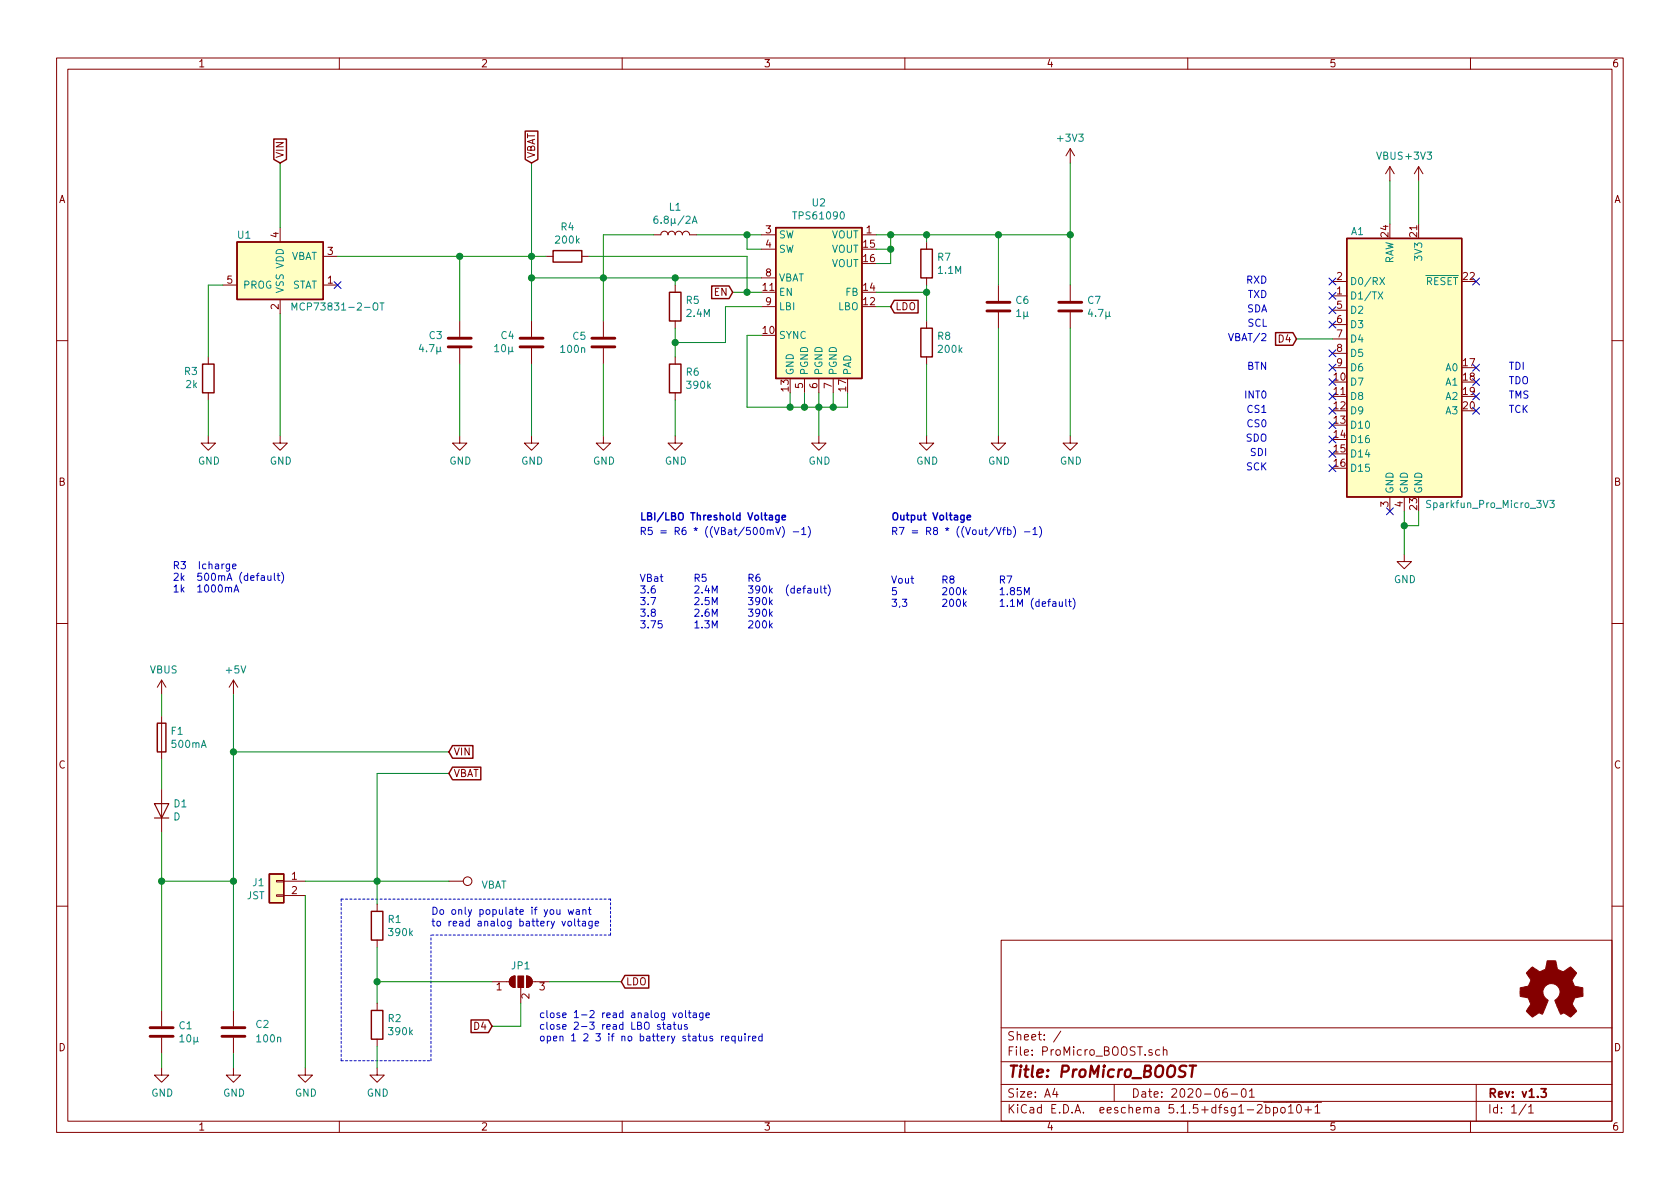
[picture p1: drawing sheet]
<svg xmlns="http://www.w3.org/2000/svg" width="297mm" height="210mm" viewBox="0 0 297 210" stroke-linecap="round" stroke-linejoin="round" font-family="sans-serif">
<g fill="none" stroke="#840000" stroke-width=".18">
<path d="M10 10.3h277v189.9h-277zM12 12.2h273v186.1h-273zM60 10.3v1.9M110 10.3v1.9M160 10.3v1.9M210 10.3v1.9M260 10.3v1.9M189.2 26.3l-.7 1.3M189.2 26.3v2.5M189.2 26.3l.8 1.3M245.7 29.5l-.7 1.2M245.7 29.5v2.5"/>
<path d="M245.7 29.5l.8 1.2M250.8 29.5l-.7 1.2M250.8 29.5v2.5M250.8 29.5l.8 1.2M39.4 50.4h2.5M49.5 40.3v2.5M49.5 53v2.5M57.1 45.3h2.6M57.1 50.4h2.6M81.3 56.8v2.8M94 56.8v2.8M96.5 45.3h1.3"/>
<path d="M102.9 45.3h1.2M106.7 56.8v2.8M115.6 41.5h1.2a.63 .63 0 0 1 .7-.6 .63 .63 0 0 1 .6 .6 .63 .63 0 0 1 .6-.6 .63 .63 0 0 1 .7 .6 .63 .63 0 0 1 .6-.6 .63 .63 0 0 1 .6 .6 .63 .63 0 0 1 .7-.6 .63 .63 0 0 1 .6 .6h1.3M119.4 50.4v1.3M119.4 56.8v1.2M134.6 41.5h2.6M134.6 44.1h2.6M134.6 49.1h2.6M134.6 54.2h2.6M152.4 41.5h2.5M163.8 42.8v1.3M163.8 49.1v1.3"/>
<path d="M163.8 56.8v1.2M176.5 50.4v2.8M176.5 55.2v2.8M189.2 50.4v2.8M189.2 55.2v2.8M235.6 52.3h2.5M235.6 49.8h2.5M235.6 54.9h2.5M235.6 57.4h2.5M235.6 59.9h2.5M10 60.2h2M36.8 77.1v1.3h1.3l-1.3 1.2-1.2-1.2h1.2"/>
<path d="M36.8 63.1v1.3M36.8 69.5v1.2M49.5 77.1v1.3h1.3l-1.3 1.2-1.2-1.2h1.2M81.3 77.1v1.3h1.2l-1.2 1.2-1.3-1.2h1.3M81.3 61.6v2.8M94 77.1v1.3h1.2l-1.2 1.2-1.3-1.2h1.3M94 61.6v2.8M106.7 77.1v1.3h1.2l-1.2 1.2-1.3-1.2h1.3M106.7 61.6v2.8M119.4 77.1v1.3h1.2l-1.2 1.2-1.3-1.2h1.3M119.4 63.1v1.3M119.4 69.5v1.2"/>
<path d="M142.2 66.9v2.6M144.8 77.1v1.3h1.2l-1.2 1.2-1.3-1.2h1.3M144.8 66.9v2.6M147.3 66.9v2.6M163.8 77.1v1.3h1.3l-1.3 1.2-1.2-1.2h1.2M163.8 63.1v1.3M176.5 77.1v1.3h1.3l-1.3 1.2-1.2-1.2h1.2M189.2 77.1v1.3h1.3l-1.3 1.2-1.2-1.2h1.2M235.6 62.5h2.5M235.6 65h2.5M285 60.2h2M245.7 87.9v2.5"/>
<path d="M248.3 98v1.3h1.3l-1.3 1.3-1.3-1.3h1.3M248.3 87.9v2.5M10 110.3h2M285 110.3h2M28.6 120.3l-.8 1.2M28.6 120.3v2.5M28.6 126.6v7.6M28.6 139.6v7.6M28.6 120.3l.7 1.2M41.3 120.3l-.8 1.2M41.3 120.3v2.5M41.3 120.3l.7 1.2"/>
<path d="M48.9 158.2h1.3v.3h-1.3zM48.9 155.7h1.3v.3h-1.3zM50.2 155.8h3.8M50.2 158.4h3.8M66.7 159.9v1.3M79.4 155.8h2.5M10 160.2h2M28.6 178.7v2.8M41.3 178.7v2.8M66.7 166.2v1.3M66.7 177.4v1.3M87 173.6h3"/>
<path d="M90.3 172.9l.4-.3h.4v2a1.03 1.03 0 0 1-1-.6 1.03 1.03 0 0 1 .2-1.1zM92.1 174.6v2.8M93.1 172.6a1.02 1.02 0 0 1 1 1 1.02 1.02 0 0 1-1 1zM94.1 173.6h3.1M177 166.3h108v32h-108zM285 160.2h2M28.6 188.8v1.3h1.2l-1.2 1.3-1.3-1.3h1.3M28.6 183.5v2.8M41.3 188.8v1.3h1.2l-1.2 1.3-1.3-1.3h1.3M41.3 183.5v2.8M54 188.8v1.3h1.2l-1.2 1.3-1.3-1.3h1.3M60 198.3v1.9"/>
<path d="M66.7 188.8v1.3h1.2l-1.2 1.3-1.3-1.3h1.3M66.7 183.8v1.2M110 198.3v1.9M160 198.3v1.9M177 194.8h108M177 191.8h108M177 187.8h108M177 181.8h108M186.5 192.5l-.4 1h1M186.8 193v1M187.6 182.3l-1.3 2M197 191.8v3"/>
<path d="M205.1 185.7l-.5-.1-.3 .3 .1 .6 .2 .1 .5-.1M205.7 185.7l.2-.1 .3 .1 .1 .9M205.7 185.1v1.5M210 198.3v1.9M216.9 192.5a.62 .62 0 0 0-.7 .7l.1 .7 .2 .1 .5-.1v-.5l-.1-.2-.4-.1-.3 .3M217.7 193.5h1.1M219.6 192.7l.4-.2a.94 .94 0 0 1 0 1.5 .82 .82 0 0 1-.4-1.3zM220.9 193l.4-.5v1.5M220.9 194h.9M222.3 195.5l.2-.2h.4l.3 .5-1 1h1M223.4 194.9h10.3M223.8 195.9l.4-.1 .3 .3v.6l-.3 .1-.4-.1"/>
<path d="M223.8 195.3v1.5M225.2 195.9l.4-.1 .3 .3-.1 .6-.2 .1-.4-.1M225.2 195.8v1.5M226.5 196l.2-.2 .5 .2v.5l-.1 .2-.4 .1-.2-.1zM227.8 195.8l.4-.5v1.5M227.8 196.8h.9M229.4 195.4l.2-.1a.8 .8 0 0 1 .5 .8 .8 .8 0 0 1-.5 .7 1 1 0 0 1-.2-1.4zM230.7 196.3h1.2M231.3 195.7v1.1M232.5 195.8l.4-.5v1.5M232.5 196.8h.9M260 198.3v1.9"/>
<path d="M261 191.8v6.5M269.8 195.2l-1.2 2M270.3 195.8l.4-.5v1.5M270.3 196.8h.8"/>
<circle cx="82.7" cy="155.8" r=".76"/>
</g>
<path d="M272.5 192.5h.9l-.5 .6 .4 .1v.7l-.2 .1-.6-.1" fill="none" stroke="#840000" stroke-width=".3"/>
<path d="M210.3 188.4h1.2M210.9 188.4l-.2 2" fill="none" stroke="#840000" stroke-width=".41"/>
<g fill="#ffffc2" stroke="#ffffc2" stroke-width=".18">
<path d="M47.6 154.6h2.6v5h-2.6z"/>
<path d="M238.1 42.2h20.3v45.7h-20.3z"/>
<path d="M137.2 40.3h15.2v26.6h-15.2z"/>
<path d="M41.9 42.8h15.2v10.2h-15.2z"/>
</g>
<g fill="none" stroke="#840000" stroke-width=".25">
<path d="M48.4 24.6h2.2v3.6l-1.1 .6-1.1-.6zM92.9 23.2h2.2v5l-1.1 .6-1.1-.6zM41.9 42.8h15.2v10.2h-15.2zM97.8 44.3h5.1v2h-5.1zM118.4 51.7h2v5.1h-2zM125.8 50.6h3.1l.6 1.1-.6 1.1h-3.1zM137.2 40.3h15.2v26.6h-15.2zM158.1 53.1h4.2v2.2h-4.2l-.6-1.1zM162.8 58h2v5.1h-2zM162.8 44.1h2v5h-2zM225.5 58.8h3.1l.6 1.1-.6 1.2h-3.1zM238.1 42.2h20.3v45.7h-20.3z"/>
<path d="M35.8 64.4h2v5.1h-2zM118.4 64.4h2v5.1h-2zM27.8 127.9h1.5v5.1h-1.5zM80 131.8h3.6v2.3h-3.6l-.6-1.1zM80 135.7h5v2.2h-5l-.6-1.1zM47.6 154.6h2.6v5h-2.6zM65.7 161.2h2v5h-2zM65.7 178.7h2v5.1h-2zM110.5 172.5h4.2v2.2h-4.2l-.6-1.1zM83.3 180.4h3.1l.6 1.1-.6 1.1h-3.1z"/>
</g>
<g fill="none" stroke="#840000" stroke-width=".51">
<path d="M79.2 59.8h4.1M91.9 59.8h4.1M104.6 59.8h4.1M174.5 55h4.1M174.5 53.5h4.1M187.2 55h4.1M187.2 53.5h4.1M79.2 61.3h4.1M91.9 61.3h4.1M104.6 61.3h4.1M26.5 183.3h4.1M26.5 181.7h4.1"/>
<path d="M39.2 183.3h4.1M39.2 181.7h4.1"/>
</g>
<path d="M27.3 142.1h2.5l-1.2 2.5zM27.3 144.6h2.5" fill="none" stroke="#840000" stroke-width=".2"/>
<g fill="#840000" stroke="#840000" stroke-width=".18">
<path d="M90.3 172.9l.4-.3h.4v2a1.03 1.03 0 0 1-1-.6 1.03 1.03 0 0 1 .2-1.1z"/>
<path d="M93.1 172.6a1.02 1.02 0 0 1 1 1 1.02 1.02 0 0 1-1 1z"/>
<path d="M91.6 172.6h1v2h-1z"/>
<path d="M270.4 171.5l.6-.5 .8 .6a.62 .62 0 0 0 1 0l.2-.1a1.62 1.62 0 0 0 .5-1.4l.1-.2h1.5l.1 .8a.74 .74 0 0 0 .7 .9l.5 .3 1.3-.9 1 1-.4 .7a.75 .75 0 0 0-.1 1.2l.2 .5 1.5 .3v1.5l-1.4 .2-.1 .2a1.23 1.23 0 0 0-.3 1.2l.7 1-.1 .1-1 1-.8-.6a.54 .54 0 0 0-.9 0l-1.1-2.3a2.33 2.33 0 0 0 .9-1.9 1.54 1.54 0 0 0-2.5-.8 1.54 1.54 0 0 0 .4 2.6l-1 2.4a.69 .69 0 0 0-1.1 .2l-.7 .4-1-1.1 .8-1.2-.3-.5a.71 .71 0 0 0-.9-.8l-.7-.2v-1.4l.4-.1a1.11 1.11 0 0 0 1.3-.7 .72 .72 0 0 0-.2-1.2l-.4-.6z"/>
</g>
<g fill="none" stroke="#008484" stroke-width=".18">
<path d="M116.2 38.2l-.4 .1a.87 .87 0 0 0 0 1.2l.5-.1v-.6l-.5-.1-.2 .3M122.4 39.5l.4-1.3 .4 1.3M122.5 39.1h.6M51.6 54.8v-1.2l.5 .9 .4-.9v1.2M67.2 53.6h.7M67.5 53.6v1.2M243.7 51.6l.8 1.3M244 49.1l.8 1.2M244.5 51.6l-.8 1.3M244.8 49.1l-.8 1.2M253 88.6l-.5-.1-.3 .2 .1 .3 .6 .3v.3l-.2 .2-.5-.1M272.8 88.5l.5 1.3 .4-1.3"/>
<path d="M274 88.5h.8l-.4 .5 .3 .1 .1 .4-.3 .3-.5-.2"/>
</g>
<path d="M60.3 159v28.6M107.9 159h-47.6M107.9 165.3h-31.7M107.9 165.3v-6.3M60.3 187.6h15.9M76.2 187.6v-22.3" fill="none" stroke="#0000c2" stroke-width=".18" stroke-dasharray=".4 .4"/>
<g fill="none" stroke="#008400" stroke-width=".18">
<path d="M49.5 28.8v11.5M94 28.8v28M189.2 28.8v21.6M245.7 32v7.6M250.8 32v7.6M39.4 50.4h-2.6v12.7M49.5 55.5v21.6M59.7 45.3h36.8M81.3 45.3v11.5M94 49.1h40.6M104.1 45.3h28v6.4M115.6 41.5h-8.9v15.3"/>
<path d="M119.4 49.1v1.3M119.4 58v5.1M123.2 41.5h11.4M129.5 51.7h5.1M132.1 41.5v2.6h2.5M134.6 54.2h-6.3v6.4h-8.9M134.6 59.3h-2.5v12.7h17.8v-2.5M154.9 41.5h34.3M154.9 54.2h2.6M154.9 44.1h2.6M154.9 51.7h8.9M157.5 41.5v5.1h-2.6"/>
<path d="M163.8 41.5v1.3M163.8 50.4v6.4M176.5 41.5v8.9M176.5 58v19.1M189.2 58v19.1M229.2 59.9h6.4M36.8 70.7v6.4M81.3 64.4v12.7M94 64.4v12.7M106.7 64.4v12.7M119.4 70.7v6.4M139.7 69.5v2.5"/>
<path d="M142.2 69.5v2.5M144.8 69.5v7.6M147.3 69.5v2.5M163.8 64.4v12.7M248.3 90.4v7.6M250.8 90.4v2.6h-2.5M28.6 122.8v3.8M28.6 134.2v5.4M41.3 122.8v55.9M41.3 133h38.1M79.4 136.8h-12.7v23.1M28.6 147.2v31.5"/>
<path d="M28.6 155.8h12.7M54 155.8h25.4M54 158.4v30.4M66.7 167.5v9.9M66.7 173.6h20.3M92.1 177.4v4.1h-5.1M97.2 173.6h12.7M28.6 186.3v2.5M41.3 186.3v2.5M66.7 185v3.8"/>
</g>
<g fill="none" stroke="#0000c2" stroke-width=".18">
<path d="M217.2 59l.5 1.2 .4-1.2M40.6 99.7v1.1l-.3 .2-.3-.1M40.6 99.8l-.4-.1-.2 .3 .1 .5h.5M135.7 93.8l.1-.1h.3l.1 .8M136.2 93.9l.2-.2h.3v.8M137.2 93.3l.4 1.2 .4-1.2M138.3 93.1a1.4 1.4 0 0 1 0 1.9M140.3 94.1h.9M141.8 93.6l.3-.3v1.2M141.8 94.5h.7M142.9 93.1a1.4 1.4 0 0 1 0 1.9M177.3 93.7h.4"/>
<path d="M177.7 93.3l-.3 .1v1.1M178.2 93.7h.3l.3 .2-.2 .6h-.4M178.2 93.3v1.2M179.2 93.1a1.47 1.47 0 0 1 0 1.9M181.1 94.1h1M182.7 93.6l.3-.3v1.2M182.7 94.5h.7M183.8 93.1a1.47 1.47 0 0 1 0 1.9M40.4 104l.2-.1h.3v.8M41.1 100.1l.6-.1v-.2l-.4-.1-.2 .2 .1 .6h.5M41.4 104.7l.4-1.3 .4 1.3M41.5 104.3h.6"/>
<path d="M46.2 101.8h.5l.1 .8M46.8 102.1l-.5 .1-.1 .1v.3h.6M47.3 101.8l.1 .8h.3l.2-.1M47.9 101.8v.8M48.5 101.4v1.1l.2 .1M49 101.8h.5M49.2 101.4v1.1l.3 .1M49.8 101.2a1.47 1.47 0 0 1 0 1.9M117 109.8h-.6v.6l.4-.1 .3 .2v.3l-.3 .2-.4-.1M136.2 106.4l.4 .5M136.2 108.5l.4 .5M136.2 110.6l.4 .4"/>
<path d="M136.6 106.1l-.5 .5M136.6 108.1l-.5 .5M136.6 110.2l-.5 .5M144 104l.1 .8 .2 .1 .3-.2M144.6 104v.9M145.1 103.6v1.1l.2 .2M145.6 104h.5M145.8 103.6v1.1l.3 .2M146.4 103.4a1.4 1.4 0 0 1 0 2M170.5 104.7l.3 .5M170.5 106.8l.3 .4M170.8 104.3l-.4 .5"/>
<path d="M170.8 106.4l-.4 .5M181.1 105.2v-1.3l.5 .9 .4-.9v1.3M188.4 106v1.1l.2 .1M188.9 106.4h.5M189.1 106v1.1l.3 .1M189.7 105.8a1.47 1.47 0 0 1 0 1.9M98.5 160.9v.7l.3 .1 .2-.1M99 160.9v.8M100.5 160.9l.2 .8 .2-.6 .3 .6 .2-.8M100.5 163l.3-.1 .3 .2-.2 .6h-.3l-.1-.1zM101.6 162.5v1.1l.2 .1M101.9 160.9h.5v.8"/>
<path d="M102.1 162.9h.5M102.3 162.5v1.1l.3 .1M102.4 161.2h-.4l-.1 .2v.2h.5M103 163h.5v.7M103 161l.2-.1h.3l.1 .8M103 160.9v.8M103.5 163.2l-.4 .1-.2 .1 .1 .3h.5M104 160.9h.5M104.2 160.4v1.1l.3 .2M104.7 162.9v1l-.3 .3-.3-.1M104.7 163l-.4-.1-.2 .2 .1 .6h.5M105.2 163.3l.6-.1v-.2l-.4-.1-.2 .2 .1 .6h.5"/>
<path d="M118.9 179.1l.4 .9 .3-.9M120.1 179.2l.3-.1 .2 .2v.4l-.2 .3-.3-.1-.1-.2zM121.2 178.7v1.1l.2 .2M121.7 179.1h.5M121.9 178.7v1.1l.3 .2M122.6 179.2h.5v.8M123.1 179.4l-.4 .1-.2 .1 .1 .3h.5M124.3 179.1l-.1 1.2-.2 .1-.3-.1M124.3 179.2l-.4-.1-.2 .2 .1 .6h.5M124.8 179.5l.6-.1v-.2l-.4-.1-.2 .2 .1 .6h.5M116.7 181.2h-.3l-.2 .2 .1 .1 .4 .2v.3h-.5M117.1 181.2h.5"/>
<path d="M117.3 180.7v1.1l.3 .2M118.1 181.2h.4l.1 .8M118.6 181.5h-.4l-.2 .2 .1 .3h.5M119 181.2h.5M119.2 180.7v1.1l.3 .2M119.9 181.2l.1 .8h.3l.2-.1M120.5 181.2v.8M121.5 181.2h-.3l-.2 .2 .1 .1 .4 .2v.3h-.5M127.6 183.2v.9M127.9 183.2l-.2 .1-.1 .2M128.3 183.6l.6-.1-.1-.2-.4-.1-.1 .2v.6h.5M130 183.3l-.4-.1-.2 .3 .1 .5h.5"/>
<path d="M130 183.2v1.3M130.6 183.2v.8l.3 .1 .2-.2M131.1 183.2v.9M131.7 182.8v.1M131.7 183.2v.9M132.3 183.2v.9M132.7 183.2l-.3 .1-.1 .2M133 183.6l.7-.1-.1-.2-.4-.1-.2 .2 .1 .6h.5M134.7 183.3l-.3-.1-.3 .3 .2 .5h.4M134.7 182.8v1.3"/>
</g>
<path d="M137.7 91.1v1l-.2 .3-.3-.1M137.7 91.2l-.3-.1-.3 .2 .2 .6h.4M138.3 91.5l.6-.1-.1-.2-.3-.1-.2 .2v.6h.5M171 91.5l.6-.1v-.2l-.4-.1-.2 .2 .1 .6h.5" fill="none" stroke="#0000c2" stroke-width=".25"/>
<g fill="#008400" stroke="#008400" stroke-width=".25">
<circle cx="248.3" cy="93" r=".51"/>
<circle cx="132.1" cy="51.7" r=".51"/>
<circle cx="132.1" cy="41.5" r=".51"/>
<circle cx="119.4" cy="60.6" r=".51"/>
<circle cx="119.4" cy="49.1" r=".51"/>
<circle cx="139.7" cy="72" r=".51"/>
<circle cx="106.7" cy="49.1" r=".51"/>
<circle cx="94" cy="49.1" r=".51"/>
<circle cx="94" cy="45.3" r=".51"/>
<circle cx="81.3" cy="45.3" r=".51"/>
<circle cx="66.7" cy="173.6" r=".51"/>
<circle cx="66.7" cy="155.8" r=".51"/>
<circle cx="41.3" cy="155.8" r=".51"/>
<circle cx="41.3" cy="133" r=".51"/>
<circle cx="28.6" cy="155.8" r=".51"/>
<circle cx="189.2" cy="41.5" r=".51"/>
<circle cx="176.5" cy="41.5" r=".51"/>
<circle cx="163.8" cy="51.7" r=".51"/>
<circle cx="163.8" cy="41.5" r=".51"/>
<circle cx="157.5" cy="44.1" r=".51"/>
<circle cx="157.5" cy="41.5" r=".51"/>
<circle cx="147.3" cy="72" r=".51"/>
<circle cx="144.8" cy="72" r=".51"/>
<circle cx="142.2" cy="72" r=".51"/>
</g>
<g fill="none" stroke="#000084" stroke-width=".18">
<path d="M59.1 49.8l1.2 1.2M60.3 49.8l-1.2 1.2M235 49.2l1.2 1.2M235 51.7l1.2 1.2M235 54.2l1.2 1.3M235 56.8l1.2 1.2M236.2 49.2l-1.2 1.2M236.2 51.7l-1.2 1.2M236.2 54.2l-1.2 1.3M236.2 56.8l-1.2 1.2M260.4 49.2l1.2 1.2M261.6 49.2l-1.2 1.2"/>
<path d="M235 72l1.2 1.2M235 79.6l1.2 1.3M235 77.1l1.2 1.2M235 74.6l1.2 1.2M235 64.4l1.2 1.2M235 69.5l1.2 1.2M235 66.9l1.2 1.3M235 61.9l1.2 1.2M236.2 72l-1.2 1.2M236.2 79.6l-1.2 1.3M236.2 77.1l-1.2 1.2M236.2 74.6l-1.2 1.2"/>
<path d="M236.2 64.4l-1.2 1.2M236.2 69.5l-1.2 1.2M236.2 66.9l-1.2 1.3M236.2 61.9l-1.2 1.2M260.4 64.4l1.2 1.2M260.4 66.9l1.2 1.3M260.4 69.5l1.2 1.2M260.4 72l1.2 1.2M261.6 64.4l-1.2 1.2M261.6 66.9l-1.2 1.3M261.6 69.5l-1.2 1.2M261.6 72l-1.2 1.2"/>
<path d="M235 82.2l1.2 1.2M236.2 82.2l-1.2 1.2M245.1 89.8l1.3 1.2M246.4 89.8l-1.3 1.2"/>
</g>
<text font-size="2.8" fill="#840000" x="178" y="190.5">Title: ProMicro_BOOST</text>
<g font-size="2.1" fill="#840000">
<text x="178" y="184">Sheet: /</text>
<text x="178" y="186.7">File: ProMicro_BOOST.sch</text>
<text x="178" y="196.9">KiCad E.D.A. eeschema 5.1.5+dfsg1-2bpo10+1</text>
<text x="178" y="194.1">Size: A4</text>
<text x="200" y="194.1">Date: 2020-06-01</text>
<text x="263" y="194.1">Rev: v1.3</text>
<text x="263" y="196.9">Id: 1/1</text>
</g>
<g font-size="1.8" fill="#840000">
<text x="35" y="11.9">1</text>
<text x="85" y="11.9">2</text>
<text x="135" y="11.9">3</text>
<text x="185" y="11.9">4</text>
<text x="235" y="11.9">5</text>
<text x="285" y="11.9">6</text>
<text x="50.2" y="28" transform="rotate(-90 50.2 28)">VIN</text>
<text x="94.6" y="28" transform="rotate(-90 94.6 28)">VBAT</text>
<text x="10.4" y="35.9">A</text>
<text x="285.4" y="35.9">A</text>
<text x="135.4" y="41.3">3</text>
<text x="153.2" y="41.3">1</text>
<text x="245.5" y="41.9" transform="rotate(-90 245.5 41.9)">24</text>
<text x="250.6" y="41.9" transform="rotate(-90 250.6 41.9)">21</text>
<text x="49.3" y="42" transform="rotate(-90 49.3 42)">4</text>
<text x="57.9" y="45.1">3</text>
<text x="135.4" y="43.8">4</text>
<text x="152.7" y="43.8">15</text>
<text x="152.7" y="46.3">16</text>
<text x="40.2" y="50.2">5</text>
<text x="57.9" y="50.2">1</text>
<text x="126.3" y="52.3">EN</text>
<text x="134.9" y="51.4">11</text>
<text x="135.4" y="48.9">8</text>
<text x="135.4" y="54">9</text>
<text x="152.7" y="54">12</text>
<text x="152.7" y="51.4">14</text>
<text x="236.4" y="52.1">1</text>
<text x="236.4" y="49.5">2</text>
<text x="258.7" y="49.5">22</text>
<text x="49.3" y="54.7" transform="rotate(-90 49.3 54.7)">2</text>
<text x="134.9" y="59">10</text>
<text x="158.3" y="54.9">LDO</text>
<text x="236.4" y="54.6">5</text>
<text x="236.4" y="57.1">6</text>
<text x="236.4" y="59.7">7</text>
<text x="226.2" y="60.6">D4</text>
<text x="236.4" y="62.2">8</text>
<text x="236.4" y="64.8">9</text>
<text x="258.7" y="64.8">17</text>
<text x="139.4" y="69.2" transform="rotate(-90 139.4 69.2)">13</text>
<text x="142" y="68.7" transform="rotate(-90 142 68.7)">5</text>
<text x="144.5" y="68.7" transform="rotate(-90 144.5 68.7)">6</text>
<text x="147.1" y="68.7" transform="rotate(-90 147.1 68.7)">7</text>
<text x="149.6" y="69.2" transform="rotate(-90 149.6 69.2)">17</text>
<text x="235.9" y="67.3">10</text>
<text x="235.9" y="69.8">11</text>
<text x="258.7" y="67.3">18</text>
<text x="258.7" y="69.8">19</text>
<text x="235.9" y="72.4">12</text>
<text x="235.9" y="74.9">13</text>
<text x="235.9" y="77.5">14</text>
<text x="258.7" y="72.4">20</text>
<text x="235.9" y="80">15</text>
<text x="235.9" y="82.5">16</text>
<text x="10.4" y="85.9">B</text>
<text x="245.5" y="89.6" transform="rotate(-90 245.5 89.6)">3</text>
<text x="248" y="89.6" transform="rotate(-90 248 89.6)">4</text>
<text x="285.4" y="85.9">B</text>
<text x="250.6" y="90.1" transform="rotate(-90 250.6 90.1)">23</text>
<text x="10.4" y="135.9">C</text>
<text x="80.2" y="133.6">VIN</text>
<text x="80.2" y="137.4">VBAT</text>
<text x="285.4" y="135.9">C</text>
<text x="51.6" y="155.6">1</text>
<text x="51.6" y="158.1">2</text>
<text x="87.8" y="175.1">1</text>
<text x="93.6" y="176.6" transform="rotate(-90 93.6 176.6)">2</text>
<text x="95.4" y="175.1">3</text>
<text x="110.6" y="174.2">LDO</text>
<text x="10.4" y="185.9">D</text>
<text x="83.9" y="182.1">D4</text>
<text x="285.4" y="185.9">D</text>
<text x="35" y="199.9">1</text>
<text x="85" y="199.9">2</text>
<text x="135" y="199.9">3</text>
<text x="185" y="199.9">4</text>
<text x="235" y="199.9">5</text>
<text x="285" y="199.9">6</text>
</g>
<g font-size="1.8" fill="#008484">
<text x="187.1" y="25.1">+3V3</text>
<text x="243.3" y="28.2">VBUS +3V3</text>
<text x="99.2" y="40.8">R4</text>
<text x="116.2" y="39.6">6.8µ/2A</text>
<text x="118.4" y="37.3">L1</text>
<text x="140.6" y="38.8">TPS61090</text>
<text x="143.7" y="36.5">U2</text>
<text x="238.9" y="41.6">A1</text>
<text x="42.1" y="42.2">U1</text>
<text x="51.3" y="46">VBAT</text>
<text x="98.4" y="43.1">200k</text>
<text x="137.7" y="42.2">SW</text>
<text x="137.7" y="44.7">SW</text>
<text x="147" y="42.2">VOUT</text>
<text x="147" y="44.7">VOUT</text>
<text x="147" y="47.2">VOUT</text>
<text x="165.8" y="46.1">R7</text>
<text x="246.4" y="46.9" transform="rotate(-90 246.4 46.9)">RAW</text>
<text x="251.5" y="45.8" transform="rotate(-90 251.5 45.8)">3V3</text>
<text x="42.9" y="51">PROG</text>
<text x="50.2" y="51.9" transform="rotate(-90 50.2 51.9)">VSS VDD</text>
<text x="51.5" y="51">STAT</text>
<text x="121.4" y="53.7">R5</text>
<text x="137.7" y="52.3">EN</text>
<text x="137.7" y="49.8">VBAT</text>
<text x="149.5" y="52.3">FB</text>
<text x="166" y="48.4">1.1M</text>
<text x="179.7" y="53.7">C6</text>
<text x="192.4" y="53.7">C7</text>
<text x="238.6" y="53">D1/TX</text>
<text x="238.6" y="50.4">D0/RX</text>
<text x="252" y="50.4">RESET</text>
<text x="53" y="54.9">MCP73831-2-OT</text>
<text x="75.9" y="60">C3</text>
<text x="88.6" y="60">C4</text>
<text x="121.5" y="56.1">2.4M</text>
<text x="137.7" y="59.9">SYNC</text>
<text x="137.7" y="54.9">LBI</text>
<text x="148.2" y="54.9">LBO</text>
<text x="179.8" y="56.1">1µ</text>
<text x="192.6" y="56.1">4.7µ</text>
<text x="238.6" y="55.5">D2</text>
<text x="238.6" y="58">D3</text>
<text x="74.3" y="62.3">4.7µ</text>
<text x="87.6" y="62.3">10µ</text>
<text x="99.3" y="62.4">100n</text>
<text x="101.3" y="60.1">C5</text>
<text x="165.8" y="60.1">R8</text>
<text x="166" y="62.4">200k</text>
<text x="238.6" y="60.6">D4</text>
<text x="238.6" y="63.1">D5</text>
<text x="238.6" y="65.7">D6</text>
<text x="255.7" y="65.7">A0</text>
<text x="32.6" y="66.3">R3</text>
<text x="32.9" y="68.6">2k</text>
<text x="121.4" y="66.4">R6</text>
<text x="121.6" y="68.8">390k</text>
<text x="140.3" y="66.4" transform="rotate(-90 140.3 66.4)">GND</text>
<text x="142.9" y="66.4" transform="rotate(-90 142.9 66.4)">PGND</text>
<text x="145.4" y="66.4" transform="rotate(-90 145.4 66.4)">PGND</text>
<text x="148" y="66.4" transform="rotate(-90 148 66.4)">PGND</text>
<text x="150.5" y="66.4" transform="rotate(-90 150.5 66.4)">PAD</text>
<text x="238.6" y="68.2">D7</text>
<text x="238.6" y="70.7">D8</text>
<text x="255.7" y="68.2">A1</text>
<text x="255.7" y="70.7">A2</text>
<text x="238.6" y="73.3">D9</text>
<text x="238.6" y="75.8">D10</text>
<text x="255.7" y="73.3">A3</text>
<text x="35" y="82.2">GND</text>
<text x="47.7" y="82.2">GND</text>
<text x="79.5" y="82.2">GND</text>
<text x="92.2" y="82.2">GND</text>
<text x="104.9" y="82.2">GND</text>
<text x="117.6" y="82.2">GND</text>
<text x="143" y="82.2">GND</text>
<text x="162" y="82.2">GND</text>
<text x="174.7" y="82.2">GND</text>
<text x="187.4" y="82.2">GND</text>
<text x="238.6" y="78.4">D16</text>
<text x="238.6" y="80.9">D14</text>
<text x="238.6" y="83.4">D15</text>
<text x="246.4" y="87.4" transform="rotate(-90 246.4 87.4)">GND</text>
<text x="248.9" y="87.4" transform="rotate(-90 248.9 87.4)">GND</text>
<text x="251.5" y="87.4" transform="rotate(-90 251.5 87.4)">GND</text>
<text x="252.8" y="89.8">Sparkfun_Pro_Micro_3V3</text>
<text x="246.5" y="103.1">GND</text>
<text x="26.5" y="119.1">VBUS</text>
<text x="40.1" y="119.1">+5V</text>
<text x="30.3" y="129.9">F1</text>
<text x="30.5" y="132.3">500mA</text>
<text x="30.8" y="142.8">D1</text>
<text x="30.7" y="145.1">D</text>
<text x="43.6" y="159">JST</text>
<text x="44.7" y="156.7">J1</text>
<text x="85" y="157.1">VBAT</text>
<text x="68.7" y="163.2">R1</text>
<text x="68.9" y="165.5">390k</text>
<text x="90.5" y="171.4">JP1</text>
<text x="31.7" y="182">C1</text>
<text x="31.9" y="184.3">10µ</text>
<text x="45.3" y="181.8">C2</text>
<text x="45.5" y="184.3">100n</text>
<text x="68.7" y="180.7">R2</text>
<text x="68.9" y="183.1">390k</text>
<text x="26.7" y="193.9">GND</text>
<text x="39.4" y="193.9">GND</text>
<text x="52.1" y="193.9">GND</text>
<text x="64.8" y="193.9">GND</text>
</g>
<g font-size="1.8" fill="#0000c2">
<text x="220.4" y="50.2">RXD</text>
<text x="220.6" y="52.7">TXD</text>
<text x="220.4" y="55.2">SDA</text>
<text x="220.6" y="57.8">SCL</text>
<text x="217.9" y="60.3">VBAT/2</text>
<text x="220.5" y="65.4">BTN</text>
<text x="266.7" y="65.4">TDI</text>
<text x="220.3" y="70.5">INT0</text>
<text x="266.7" y="67.9">TDO</text>
<text x="266.7" y="70.5">TMS</text>
<text x="220.7" y="75.6">CS0</text>
<text x="220.7" y="73">CS1</text>
<text x="266.7" y="73">TCK</text>
<text x="220.3" y="78.1">SDO</text>
<text x="220.4" y="83.2">SCK</text>
<text x="221.2" y="80.6">SDI</text>
<text x="113" y="92">LBI/LBO Threshold Voltage</text>
<text x="113" y="94.6">R5 = R6 * ((VBat/500mV) -1)</text>
<text x="157.5" y="92">Output Voltage</text>
<text x="157.5" y="94.6">R7 = R8 * ((Vout/Vfb) -1)</text>
<text x="30.5" y="100.7">R3 Icharge</text>
<text x="30.5" y="102.7">2k 500mA (default)</text>
<text x="30.5" y="104.8">1k 1000mA</text>
<text x="113" y="102.9">VBat</text>
<text x="113" y="104.9">3.6</text>
<text x="113" y="107">3.7</text>
<text x="122.6" y="102.9">R5</text>
<text x="122.6" y="104.9">2.4M</text>
<text x="122.6" y="107">2.5M</text>
<text x="132.1" y="102.9">R6</text>
<text x="132.1" y="104.9">390k (default)</text>
<text x="132.1" y="107">390k</text>
<text x="157.5" y="103.2">Vout</text>
<text x="157.5" y="105.3">5</text>
<text x="157.5" y="107.3">3,3</text>
<text x="166.4" y="103.2">R8</text>
<text x="166.4" y="105.3">200k</text>
<text x="166.4" y="107.3">200k</text>
<text x="176.5" y="103.2">R7</text>
<text x="176.5" y="105.3">1.85M</text>
<text x="176.5" y="107.3">1.1M (default)</text>
<text x="113" y="109.1">3.8</text>
<text x="113" y="111.1">3.75</text>
<text x="122.6" y="109.1">2.6M</text>
<text x="122.6" y="111.1">1.3M</text>
<text x="132.1" y="109.1">390k</text>
<text x="132.1" y="111.1">200k</text>
<text x="76.2" y="161.8">Do only populate if you want</text>
<text x="76.2" y="163.8">to read analog battery voltage</text>
<text x="95.2" y="180">close 1-2 read analog voltage</text>
<text x="95.2" y="182.1">close 2-3 read LBO status</text>
<text x="95.2" y="184.1">open 1 2 3 if no battery status required</text>
</g>
</svg>
